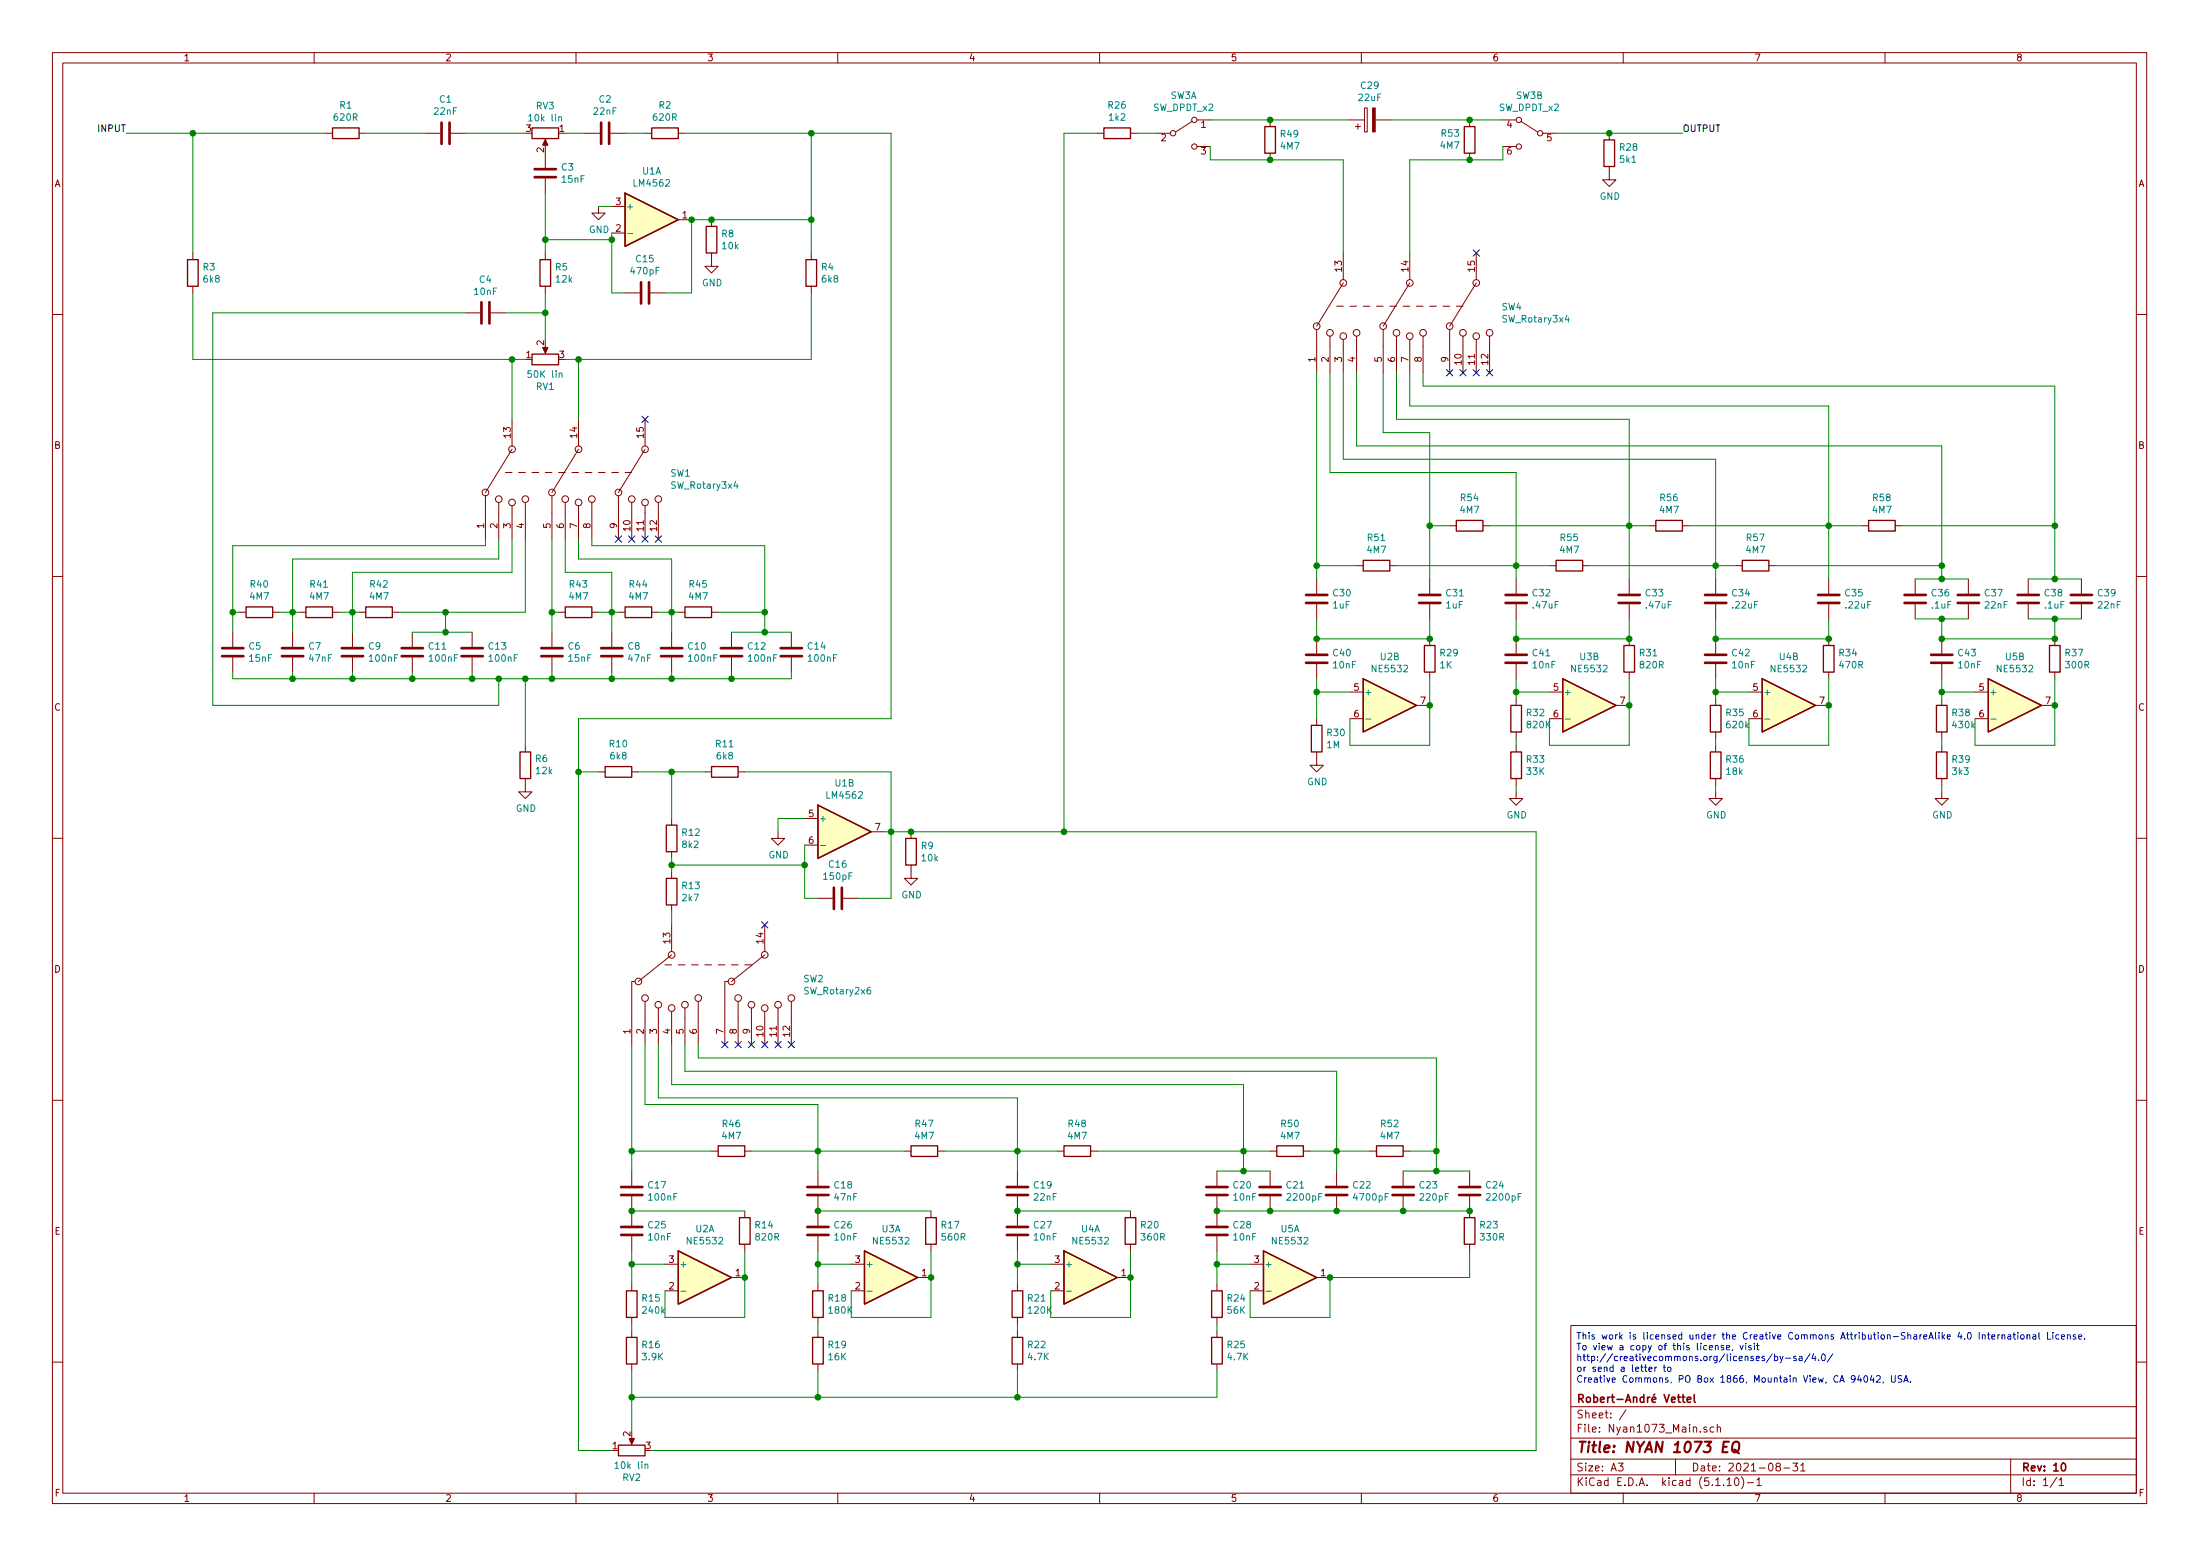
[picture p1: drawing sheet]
<svg xmlns="http://www.w3.org/2000/svg" width="420mm" height="297mm" viewBox="0 0 420 297" stroke-linecap="round" stroke-linejoin="round" font-family="sans-serif">
<g fill="none" stroke="#840000" stroke-width=".19">
<path d="M10 10h400v277h-400zM12 12h396v273.1h-396zM60 10v2M110 10v2M160 10v2M210 10v2M260 10v2M310 10v2M360 10v2M62.2 25.4h1.3M68.6 25.4h1.2M81.3 25.4h2.8"/>
<path d="M86.1 25.4h2.8M104.1 27v1M104.1 29.2v2.8M104.1 34.1v2.8M111.8 25.4h2.8M114.3 39.4v1.3h1.3l-1.3 1.2-1.3-1.2h1.3M116.6 25.4h2.8M116.8 39.4h2.6M123.2 25.4h1.3M129.5 25.4h1.3M209.5 25.4h1.3M215.9 25.4h1.3"/>
<path d="M221 25.4h2.5M227.7 23.2l-3.2 2M228.6 22.9h2.5M228.6 28h2.5M242.6 22.9v1.3M242.6 29.2v1.3M257.8 22.9h2.8M258.8 24.2h1M259.3 23.7v1M260.6 20.6h.5v4.6h-.5zM262.6 22.9h2.8M280.7 22.9v1.3"/>
<path d="M280.7 29.2v1.3M287 22.9h2.6M287 28h2.6M290.4 23.2l3.2 2M294.6 25.4h2.6M307.3 31.8v2.5h1.3l-1.3 1.3-1.2-1.3h1.2M307.3 25.4v1.3M36.8 48.3v1.3M36.8 54.6v1.3M88.9 59.7h2.8M93.7 59.7h2.8M104.1 48.3v1.3"/>
<path d="M104.1 54.6v1.3M116.8 44.5h2.6M119.4 55.9h2.8M124.2 55.9h2.8M129.5 41.9h2.6M135.9 48.3v2.5h1.3l-1.3 1.3-1.3-1.3h1.3M135.9 41.9v1.3M154.9 48.3v1.3M154.9 54.6v1.3M255.3 58.5h1.2M256.5 54l-5 8.3M256.5 48.3v5.1"/>
<path d="M257.8 58.5h1.3M260.3 58.5h1.3M262.9 58.5h1.3M265.4 58.5h1.3M268 58.5h1.2M269.2 54l-5 8.3M269.2 48.3v5.1M270.5 58.5h1.3M273 58.5h1.3M275.6 58.5h1.3M278.1 58.5h1.3M281.9 54l-5 8.3"/>
<path d="M281.9 48.3v5.1M10 60h2M104.1 66.1v1M251.5 62.9v8.3M254 64.2v7M256.5 64.8v6.4M259.1 64.2v7M264.2 62.9v8.3M266.7 64.2v7M269.2 64.8v6.4M271.8 64.2v7M276.9 62.9v8.3"/>
<path d="M279.4 64.2v7M281.9 64.8v6.4M284.5 64.2v7M408 60h2M92.7 94.7v8.2M95.2 95.9v7M96.5 90.2h1.3M97.8 85.8l-5.1 8.2M97.8 80v5.1M97.8 96.6v6.3M99.1 90.2h1.2M100.3 95.9v7"/>
<path d="M101.6 90.2h1.3M104.1 90.2h1.3M105.4 94.7v8.2M106.7 90.2h1.2M107.9 95.9v7M109.2 90.2h1.3M110.5 85.8l-5.1 8.2M110.5 80v5.1M110.5 96.6v6.3M111.8 90.2h1.2M113 95.9v7M114.3 90.2h1.3"/>
<path d="M116.8 90.2h1.3M118.1 94.7v8.2M119.4 90.2h1.2M120.6 95.9v7M123.2 85.8l-5.1 8.2M123.2 80v5.1M123.2 96.6v6.3M125.7 95.9v7M10 110h2M45.7 116.9h1.3M52.1 116.9h1.2M57.1 116.9h1.3"/>
<path d="M63.5 116.9h1.3M68.6 116.9h1.2M74.9 116.9h1.3M106.7 116.9h1.2M113 116.9h1.3M118.1 116.9h1.3M124.5 116.9h1.2M129.5 116.9h1.3M135.9 116.9h1.3M251.5 110.5v2.8M251.5 115.4v2.7M259.1 108h1.2"/>
<path d="M265.4 108h1.3M273 110.5v2.8M273 115.4v2.7M276.9 100.4h1.2M283.2 100.4h1.3M289.6 110.5v2.8M289.6 115.4v2.7M295.9 108h1.3M302.3 108h1.2M311.1 110.5v2.8M311.1 115.4v2.7M315 100.4h1.2"/>
<path d="M321.3 100.4h1.3M327.7 110.5v2.8M327.7 115.4v2.7M331.5 108h1.2M337.8 108h1.3M349.2 110.5v2.8M349.2 115.4v2.7M355.6 100.4h1.3M361.9 100.4h1.3M365.8 110.5v2.8M365.8 115.4v2.7M375.9 110.5v2.8"/>
<path d="M375.9 115.4v2.7M387.3 110.5v2.8M387.3 115.4v2.7M397.5 110.5v2.8M397.5 115.4v2.7M408 110h2M44.4 120.7v2.8M44.4 125.5v2.8M55.9 120.7v2.8M55.9 125.5v2.8M67.3 120.7v2.8M67.3 125.5v2.8"/>
<path d="M78.7 120.7v2.8M78.7 125.5v2.8M90.2 120.7v2.8M90.2 125.5v2.8M105.4 120.7v2.8M105.4 125.5v2.8M116.8 120.7v2.8M116.8 125.5v2.8M128.3 120.7v2.8M128.3 125.5v2.8M139.7 120.7v2.8M139.7 125.5v2.8"/>
<path d="M151.1 120.7v2.8M151.1 125.5v2.8M251.5 122v2.8M251.5 126.8v2.8M251.5 137.2v1.3M257.8 132.1h2.5M257.8 137.2h2.5M270.5 134.7h2.5M273 122v1.2M273 128.3v1.3M289.6 122v2.8M289.6 126.8v2.8"/>
<path d="M289.6 133.4v1.3M289.6 139.7v1.3M295.9 132.1h2.5M295.9 137.2h2.5M308.6 134.7h2.5M311.1 122v1.2M311.1 128.3v1.3M327.7 122v2.8M327.7 126.8v2.8M327.7 133.4v1.3M327.7 139.7v1.3M334 132.1h2.5"/>
<path d="M334 137.2h2.5M346.7 134.7h2.5M349.2 122v1.2M349.2 128.3v1.3M370.8 122v2.8M370.8 126.8v2.8M370.8 133.4v1.3M370.8 139.7v1.3M377.2 132.1h2.5M377.2 137.2h2.5M389.9 134.7h2.5M392.4 122v1.2"/>
<path d="M392.4 128.3v1.3M100.3 148.6v2.6h1.3l-1.3 1.2-1.2-1.2h1.2M100.3 142.3v1.2M114.3 147.4h1.3M120.6 147.4h1.3M128.3 156.2v1.3M134.6 147.4h1.3M141 147.4h1.2M148.6 158.8v1.3h1.3l-1.3 1.2-1.3-1.2h1.3M153.7 156.2h2.5M166.4 158.8h2.5M174 158.8v1.3"/>
<path d="M251.5 143.5v2.6h1.2l-1.2 1.3-1.3-1.3h1.3M289.6 151.2v1.2h1.2l-1.2 1.3-1.3-1.3h1.3M289.6 142.3v1.2M289.6 148.6v1.3M327.7 151.2v1.2h1.2l-1.2 1.3-1.3-1.3h1.3M327.7 142.3v1.2M327.7 148.6v1.3M370.8 151.2v1.2h1.3l-1.3 1.3-1.2-1.3h1.2M370.8 142.3v1.2M370.8 148.6v1.3M10 160h2M128.3 162.6v1.3"/>
<path d="M128.3 166.4v1.3M128.3 172.8v1.2M128.3 176.6v5M146 176.6v5M153.7 161.3h2.5M156.2 171.5h2.8M161 171.5h2.8M174 165.1v2.6h1.3l-1.3 1.2-1.3-1.2h1.3M408 160h2M121.3 187.4h-.7v12M123.2 191.2v8.2M125.7 192.4v7"/>
<path d="M127 184.2h1.3M128.3 193.1v6.3M128.3 182.3l-6.4 5.1M129.5 184.2h1.3M130.8 192.4v7M132.1 184.2h1.2M133.3 191.2v8.2M134.6 184.2h1.3M137.2 184.2h1.2M139.1 187.4h-.7v12M139.7 184.2h1.3M141 191.2v8.2"/>
<path d="M142.2 184.2h1.3M143.5 192.4v7M146 182.3l-6.3 5.1M146 193.1v6.3M148.6 192.4v7M151.1 191.2v8.2M10 210h2M135.9 219.7h1.3M142.2 219.7h1.3M172.7 219.7h1.3M179.1 219.7h1.2M201.9 219.7h1.3"/>
<path d="M208.3 219.7h1.2M242.6 219.7h1.2M248.9 219.7h1.3M261.6 219.7h1.3M268 219.7h1.2M408 210h2M120.6 223.6v2.8M120.6 228.4v5.6M120.6 236v2.8M142.2 231.2v1.2M142.2 237.5v1.3M156.2 223.6v2.8"/>
<path d="M156.2 228.4v5.6M156.2 236v2.8M177.8 231.2v1.2M177.8 237.5v1.3M194.3 223.6v2.8M194.3 228.4v5.6M194.3 236v2.8M215.9 231.2v1.2M215.9 237.5v1.3M232.4 223.6v2.8M232.4 228.4v5.6M232.4 236v2.8"/>
<path d="M242.6 223.6v2.8M242.6 228.4v2.8M255.3 223.6v2.8M255.3 228.4v2.8M268 223.6v2.8M268 228.4v2.8M280.7 223.6v2.8M280.7 228.4v4M280.7 237.5v1.3M120.6 245.1v1.3M120.6 251.5v1.3M120.6 254v1.3"/>
<path d="M127 246.4h2.5M127 241.3h2.5M139.7 243.9h2.5M156.2 245.1v1.3M156.2 251.5v1.3M156.2 254v1.3M162.6 246.4h2.5M162.6 241.3h2.5M175.3 243.9h2.5M194.3 245.1v1.3M194.3 251.5v1.3M194.3 254v1.3"/>
<path d="M200.7 246.4h2.5M200.7 241.3h2.5M213.4 243.9h2.5M232.4 245.1v1.3M232.4 251.5v1.3M232.4 254v1.3M238.8 246.4h2.5M238.8 241.3h2.5M251.5 243.9h2.5M300 253h108v32.1h-108zM10 260h2M120.6 260.4v1.3"/>
<path d="M120.6 274.4v1M156.2 260.4v1.3M194.3 260.4v1.3M232.4 260.4v1.3M300 278.5h108M300 274.5h108M300 268.5h108M309 279.3h1l-.5 .6 .4 .1v.7l-.2 .1-.7-.1M310.5 269.1l-1.2 2M320 278.5v3M326 272.5l-.4-.1-.2 .2 .1 .2 .5 .2v.3h-.6M327.3 272.5l-.4-.1-.3 .3 .1 .6 .2 .1 .4-.1"/>
<path d="M328 272.5l.2-.1 .3 .1 .1 .9M328 271.9v1.5M339.5 279.9l-.3-.2v-.2l.3-.2 .4 .1 .1 .2-.1 .3h-.4l-.3 .3v.5l.3 .1 .4-.1 .1-.2v-.3l-.2-.3M342.4 279.3h.9l-.5 .6 .5 .1v.7l-.3 .1-.6-.1M343.9 279.7l.4-.4v1.5M384 278.5v6.6M408 260h2M60 285.1v1.9M110 285.1v1.9M160 285.1v1.9M210 285.1v1.9M260 285.1v1.9"/>
<path d="M300 281.5h108M310 285.1v1.9M329.8 282.5l.5-.4v1.5M329.8 283.6h.9M331.4 282.2l.2-.1a.8 .8 0 0 1 .5 .8 .8 .8 0 0 1-.5 .7 1 1 0 0 1-.2-1.4zM332.6 281.9a1.71 1.71 0 0 1 0 2.3M333.7 283h1.2M335.5 282.5l.4-.4v1.5M335.5 283.6h.9M340.7 280.2h1.1M343.9 280.8h.9M360 285.1v1.9"/>
<path d="M392.8 282l-1.3 2M393.2 282.5l.5-.4v1.5M393.2 283.6h.9"/>
<circle cx="224" cy="25.4" r=".51"/>
<circle cx="228.1" cy="28" r=".51"/>
<circle cx="228.1" cy="22.9" r=".51"/>
<circle cx="290.1" cy="22.9" r=".51"/>
<circle cx="290.1" cy="28" r=".51"/>
<circle cx="294.1" cy="25.4" r=".51"/>
<circle cx="256.5" cy="54" r=".63"/>
<circle cx="269.2" cy="54" r=".63"/>
<circle cx="281.9" cy="54" r=".63"/>
<circle cx="251.5" cy="62.3" r=".63"/>
<circle cx="254" cy="63.5" r=".63"/>
<circle cx="256.5" cy="64.2" r=".63"/>
<circle cx="259.1" cy="63.5" r=".63"/>
<circle cx="264.2" cy="62.3" r=".63"/>
<circle cx="266.7" cy="63.5" r=".63"/>
<circle cx="269.2" cy="64.2" r=".63"/>
<circle cx="271.8" cy="63.5" r=".63"/>
<circle cx="276.9" cy="62.3" r=".63"/>
<circle cx="279.4" cy="63.5" r=".63"/>
<circle cx="281.9" cy="64.2" r=".63"/>
<circle cx="284.5" cy="63.5" r=".63"/>
<circle cx="92.7" cy="94" r=".63"/>
<circle cx="95.2" cy="95.3" r=".63"/>
<circle cx="97.8" cy="95.9" r=".63"/>
<circle cx="97.8" cy="85.8" r=".63"/>
<circle cx="100.3" cy="95.3" r=".63"/>
<circle cx="105.4" cy="94" r=".63"/>
<circle cx="107.9" cy="95.3" r=".63"/>
<circle cx="110.5" cy="85.8" r=".63"/>
<circle cx="110.5" cy="95.9" r=".63"/>
<circle cx="113" cy="95.3" r=".63"/>
<circle cx="118.1" cy="94" r=".63"/>
<circle cx="120.6" cy="95.3" r=".63"/>
<circle cx="123.2" cy="85.8" r=".63"/>
<circle cx="123.2" cy="95.9" r=".63"/>
<circle cx="125.7" cy="95.3" r=".63"/>
<circle cx="121.9" cy="187.4" r=".63"/>
<circle cx="123.2" cy="190.5" r=".63"/>
<circle cx="125.7" cy="191.8" r=".63"/>
<circle cx="128.3" cy="182.3" r=".63"/>
<circle cx="128.3" cy="192.4" r=".63"/>
<circle cx="130.8" cy="191.8" r=".63"/>
<circle cx="133.3" cy="190.5" r=".63"/>
<circle cx="139.7" cy="187.4" r=".63"/>
<circle cx="141" cy="190.5" r=".63"/>
<circle cx="143.5" cy="191.8" r=".63"/>
<circle cx="146" cy="182.3" r=".63"/>
<circle cx="146" cy="192.4" r=".63"/>
<circle cx="148.6" cy="191.8" r=".63"/>
<circle cx="151.1" cy="190.5" r=".63"/>
</g>
<path d="M321.2 266.7h.6M321.4 266.2v1.3l.4 .2M322.2 267.2l.7-.1v-.3l-.4-.1-.3 .2 .1 .7h.6M323.6 266.2v1.3l.2 .2M393.8 279.5l.2-.2a.81 .81 0 0 1 .6 .6 .81 .81 0 0 1-.3 .8l-.1 .1a.79 .79 0 0 1-.4-1.3z" fill="none" stroke="#840000" stroke-width=".3"/>
<path d="M329.1 276.2h.7M330.2 275.2h-1l-.2 2h.9M331 275.5a.67 .67 0 0 1 1.1 0 1.43 1.43 0 0 1-.6 1.7l-.5-.1a1.41 1.41 0 0 1 0-1.6zM331.1 276.7a.86 .86 0 0 1 .8 .6l.2 .1" fill="none" stroke="#840000" stroke-width=".41"/>
<g fill="none" stroke="#840000" stroke-width=".51">
<path d="M84.3 23.4v4.1M85.9 23.4v4.1M102.1 33.8h4.1M102.1 32.3h4.1M114.8 23.4v4.1M116.3 23.4v4.1M91.9 57.7v4.1M93.5 57.7v4.1M122.4 53.9v4M124 53.9v4M249.4 115.1h4.1M249.4 113.6h4.1"/>
<path d="M271 115.1h4.1M271 113.6h4.1M287.5 115.1h4.1M287.5 113.6h4.1M309.1 115.1h4.1M309.1 113.6h4.1M325.6 115.1h4.1M325.6 113.6h4.1M347.2 115.1h4.1M347.2 113.6h4.1M363.7 115.1h4.1M363.7 113.6h4.1"/>
<path d="M373.9 115.1h4.1M373.9 113.6h4.1M385.3 115.1h4.1M385.3 113.6h4.1M395.5 115.1h4M395.5 113.6h4M42.4 125.3h4.1M42.4 123.7h4.1M53.8 125.3h4.1M53.8 123.7h4.1M65.3 125.3h4M65.3 123.7h4"/>
<path d="M76.7 125.3h4.1M76.7 123.7h4.1M88.1 125.3h4.1M88.1 123.7h4.1M103.4 125.3h4M103.4 123.7h4M114.8 125.3h4.1M114.8 123.7h4.1M126.2 125.3h4.1M126.2 123.7h4.1M137.7 125.3h4M137.7 123.7h4"/>
<path d="M149.1 125.3h4.1M149.1 123.7h4.1M249.4 126.5h4.1M249.4 125h4.1M287.5 126.5h4.1M287.5 125h4.1M325.6 126.5h4.1M325.6 125h4.1M368.8 126.5h4.1M368.8 125h4.1M159.3 169.5v4M160.8 169.5v4"/>
<path d="M118.6 235.7h4.1M118.6 234.2h4.1M118.6 228.1h4.1M118.6 226.6h4.1M154.2 235.7h4M154.2 234.2h4M154.2 228.1h4M154.2 226.6h4M192.3 235.7h4M192.3 234.2h4M192.3 228.1h4M192.3 226.6h4"/>
<path d="M230.4 235.7h4M230.4 234.2h4M230.4 228.1h4M230.4 226.6h4M240.5 228.1h4.1M240.5 226.6h4.1M253.2 228.1h4.1M253.2 226.6h4.1M265.9 228.1h4.1M265.9 226.6h4.1M278.6 228.1h4.1M278.6 226.6h4.1"/>
</g>
<g fill="none" stroke="#840000" stroke-width=".25">
<path d="M63.5 24.4h5.1v2.1h-5.1zM101.6 24.4h5.1v2.1h-5.1zM119.4 36.9l10.1 5-10.1 5.1zM124.5 24.4h5v2.1h-5zM210.8 24.4h5.1v2.1h-5.1zM241.6 24.2h2v5h-2zM279.7 24.2h2v5h-2zM306.3 26.7h2.1v5.1h-2.1zM35.8 49.6h2v5h-2zM103.1 49.6h2.1v5h-2.1zM134.9 43.2h2v5.1h-2zM153.9 49.6h2.1v5h-2.1z"/>
<path d="M101.6 67.6h5.1v2h-5.1zM278.1 99.4h5.1v2h-5.1zM316.2 99.4h5.1v2h-5.1zM356.9 99.4h5v2h-5zM47 115.9h5.1v2h-5.1zM58.4 115.9h5.1v2h-5.1zM69.8 115.9h5.1v2h-5.1zM107.9 115.9h5.1v2h-5.1zM119.4 115.9h5.1v2h-5.1zM130.8 115.9h5.1v2h-5.1zM260.3 107h5.1v2h-5.1zM297.2 107h5.1v2h-5.1z"/>
<path d="M332.7 107h5.1v2h-5.1zM250.4 138.5h2.1v5h-2.1zM260.3 129.6l10.2 5.1-10.2 5zM272 123.2h2.1v5.1h-2.1zM288.5 134.7h2.1v5h-2.1zM298.4 129.6l10.2 5.1-10.2 5zM310.1 123.2h2.1v5.1h-2.1zM326.6 134.7h2.1v5h-2.1zM336.5 129.6l10.2 5.1-10.2 5zM348.2 123.2h2.1v5.1h-2.1zM369.8 134.7h2.1v5h-2.1zM379.7 129.6l10.2 5.1-10.2 5z"/>
<path d="M391.4 123.2h2v5.1h-2zM99.3 143.5h2v5.1h-2zM115.6 146.3h5v2.1h-5zM127.3 157.5h2v5.1h-2zM135.9 146.3h5.1v2.1h-5.1zM156.2 153.7l10.2 5.1-10.2 5.1zM288.5 143.5h2.1v5.1h-2.1zM326.6 143.5h2.1v5.1h-2.1zM369.8 143.5h2.1v5.1h-2.1zM127.3 167.7h2v5.1h-2zM173 160.1h2v5h-2zM137.2 218.7h5v2.1h-5z"/>
<path d="M174 218.7h5.1v2.1h-5.1zM203.2 218.7h5.1v2.1h-5.1zM243.8 218.7h5.1v2.1h-5.1zM262.9 218.7h5.1v2.1h-5.1zM129.5 238.8l10.2 5.1-10.2 5.1zM141.2 232.4h2.1v5.1h-2.1zM165.1 238.8l10.2 5.1-10.2 5.1zM176.8 232.4h2v5.1h-2zM203.2 238.8l10.2 5.1-10.2 5.1zM214.9 232.4h2v5.1h-2zM241.3 238.8l10.2 5.1-10.2 5.1zM279.7 232.4h2v5.1h-2z"/>
<path d="M119.6 246.4h2.1v5.1h-2.1zM119.6 255.3h2.1v5.1h-2.1zM155.2 255.3h2v5.1h-2zM155.2 246.4h2v5.1h-2zM193.3 246.4h2v5.1h-2zM193.3 255.3h2v5.1h-2zM231.4 246.4h2v5.1h-2zM231.4 255.3h2v5.1h-2zM118.1 275.9h5.1v2h-5.1z"/>
</g>
<g fill="#840000" stroke="#840000" stroke-width=".19">
<path d="M262.1 20.6h.5v4.6h-.5z"/>
<path d="M103.6 66.3h1l-.5 1.2z"/>
<path d="M120.1 274.6h1.1l-.6 1.2z"/>
<path d="M104.1 26.6l.5 1.1h-1z"/>
</g>
<g fill="none" stroke="#008484" stroke-width=".19">
<path d="M106.7 22.4l.2-.1h.3v.8M119.9 44.6h1M106.8 71.3h.5v.7M299.2 60.2l-.3 .8h.8M140.5 91.9l-.3 .9h.8M260.8 137.3h1M298.9 137.3h1M337 137.3h1M380.2 137.3h1M156.7 161.4h1M166.2 188.5l-.4 .1a.87 .87 0 0 0 0 1.1l.4-.1v-.5l-.4-.1-.2 .2M130 246.5h1"/>
<path d="M165.6 246.5h1M203.7 246.5h1M241.8 246.5h1M123.2 279.6l.2-.1h.3v.8"/>
</g>
<g fill="#ffffc2" stroke="#ffffc2" stroke-width=".19">
<path d="M241.3 238.8l10.2 5.1-10.2 5.1z"/>
<path d="M203.2 238.8l10.2 5.1-10.2 5.1z"/>
<path d="M129.5 238.8l10.2 5.1-10.2 5.1z"/>
<path d="M298.4 129.6l10.2 5.1-10.2 5z"/>
<path d="M165.1 238.8l10.2 5.1-10.2 5.1z"/>
<path d="M379.7 129.6l10.2 5.1-10.2 5z"/>
<path d="M119.4 36.9l10.1 5-10.1 5.1z"/>
<path d="M336.5 129.6l10.2 5.1-10.2 5z"/>
<path d="M260.3 129.6l10.2 5.1-10.2 5z"/>
<path d="M156.2 153.7l10.2 5.1-10.2 5.1z"/>
</g>
<g fill="none" stroke="#008400" stroke-width=".19">
<path d="M24.1 25.4h38.1M36.8 25.4v22.9M69.8 25.4h11.5M88.9 25.4h11.4M104.1 36.9v11.4M107.9 25.4h3.9M114.3 39.4h2.5M119.4 25.4h3.8M130.8 25.4h39.4v111.8h-59.7v139.7h6.3M154.9 25.4v22.9M209.5 25.4h-6.3v133.4M217.2 25.4h3.8"/>
<path d="M231.1 28v2.5h25.4v17.8M231.1 22.9h26.7M265.4 22.9h21.6M287 28v2.5h-17.8v17.8M297.2 25.4h24.1M36.8 55.9v12.7h63.5M88.9 59.7h-48.3v75h54.6v-5.1M96.5 59.7h7.6M104.1 55.9v8.9M104.1 45.8h12.7M116.8 44.5v11.4h2.6M154.9 55.9v12.7h-47"/>
<path d="M154.9 41.9h-22.8v14h-5.1M97.8 68.6v11.4M110.5 68.6v11.4M251.5 71.2v39.3M254 71.2v19h35.6v20.3M256.5 71.2v16.5h71.2v22.8M259.1 71.2v13.9h111.7v25.4M264.2 71.2v11.4h8.8v27.9M266.7 71.2v8.8h44.4v30.5M269.2 71.2v6.3h80v33M271.8 71.2v2.5h120.6v36.8M44.4 116.9h1.3"/>
<path d="M53.3 116.9h3.8M64.8 116.9h3.8M85.1 116.9v3.8M92.7 102.9v1.3h-48.3v16.5M95.2 102.9v3.8h-39.3v14M97.8 102.9v6.4h-30.5v11.4M100.3 102.9v14h-24.1M105.4 116.9h1.3M105.4 102.9v17.8M107.9 102.9v6.4h8.9v11.4M110.5 102.9v3.8h17.8v14M113 102.9v1.3h33v16.5"/>
<path d="M114.3 116.9h3.8M125.7 116.9h3.8M137.2 116.9h8.8M251.5 118.1v3.9h21.5v-3.9M251.5 108h7.6M266.7 108h29.2M273 100.4h3.9M284.5 100.4h30.5M289.6 118.1v3.9h21.5v-3.9M303.5 108h28M322.6 100.4h33M327.7 118.1v3.9h21.5v-3.9"/>
<path d="M339.1 108h31.7M363.2 100.4h29.2M365.8 110.5h10.1M365.8 118.1h10.1M370.8 118.1v3.9h21.6v-3.9M387.3 110.5h10.2M387.3 118.1h10.2M44.4 128.3v1.3h106.7v-1.3M55.9 128.3v1.3M67.3 128.3v1.3M78.7 120.7h11.5M78.7 128.3v1.3"/>
<path d="M90.2 128.3v1.3M100.3 129.6v12.7M105.4 128.3v1.3M116.8 128.3v1.3M128.3 128.3v1.3M139.7 120.7h11.4M139.7 128.3v1.3M251.5 129.6v7.6M251.5 132.1h6.3M273 129.6v12.7h-15.2v-5.1M289.6 132.1h6.3M289.6 129.6v3.8"/>
<path d="M311.1 129.6v12.7h-15.2v-5.1M327.7 132.1h6.3M327.7 129.6v3.8M349.2 129.6v12.7h-15.2v-5.1M370.8 132.1h6.4M370.8 129.6v3.8M392.4 129.6v12.7h-15.2v-5.1M110.5 147.4h3.8M121.9 147.4h12.7M128.3 147.4v8.8M142.2 147.4h28v24.1h-6.4M153.7 156.2h-5.1v2.6"/>
<path d="M168.9 158.8h124.5v118.1h-168.9M289.6 141v1.3M289.6 149.9v1.3M327.7 141v1.3M327.7 149.9v1.3M370.8 141v1.3M370.8 149.9v1.3M128.3 163.9v2.5M128.3 174v2.6M128.3 165.1h25.4M153.7 161.3v10.2h2.5M120.6 199.4v24.2"/>
<path d="M123.2 199.4v11.5h33v12.7M125.7 199.4v10.2h68.6v14M128.3 199.4v7.6h109.2v16.6M130.8 199.4v5.1h124.5v19.1M133.3 199.4v2.6h141v21.6M120.6 219.7h15.3M143.5 219.7h29.2M180.3 219.7h21.6M209.5 219.7h33.1M250.2 219.7h11.4M269.2 219.7h5.1M120.6 238.8v6.3"/>
<path d="M120.6 231.2h21.6M142.2 238.8v12.7h-15.2v-5.1M156.2 238.8v6.3M156.2 231.2h21.6M177.8 238.8v12.7h-15.2v-5.1M194.3 238.8v6.3M194.3 231.2h21.6M215.9 238.8v12.7h-15.2v-5.1M232.4 238.8v6.3M232.4 223.6h10.2M232.4 231.2h48.3M268 223.6h12.7"/>
<path d="M280.7 238.8v5.1h-26.7v7.6h-15.2v-5.1M120.6 252.8v1.2M120.6 241.3h6.4M156.2 252.8v1.2M156.2 241.3h6.4M194.3 252.8v1.2M194.3 241.3h6.4M232.4 252.8v1.2M232.4 241.3h6.4M120.6 261.7v11.4M156.2 261.7v5M194.3 261.7v5"/>
<path d="M232.4 261.7v5h-111.8"/>
</g>
<g fill="none" stroke="#0000c2" stroke-width=".19">
<path d="M329.2 256.9h-.3l-.2 .1 .1 .2 .4 .1v.3h-.5M329.7 257.3l.6-.1v-.3h-.4l-.2 .1 .1 .6h.5M330.9 257.6l-.1 .3M332.3 256.9l.3 .8 .3-.8M333.4 256.4v.2M333.4 256.9v.8M334.4 256.9h-.3l-.1 .1v.2l.4 .1v.3h-.4M335.1 256.4v.2M335.1 256.9v.8M335.5 256.9h.4M335.6 256.4v1.1l.3 .2M338.5 258.4l-1.1 1.7"/>
<path d="M338.9 259l.4-.1 .2 .2-.1 .6h-.5M338.9 258.5v1.3M339.9 258.9l.3 .9M340.5 258.9l-.4 1.2-.2 .1M341 259.3h1M343 259l-.3-.1-.2 .2 .1 .2 .4 .1v.3h-.5M343.6 259h.5l.1 .8M344.2 259.2l-.5 .1-.1 .1 .1 .4 .5-.1M345.7 258.4l-1.1 1.7M346.4 258.4l-.4 .9h.8M346.7 258.9v.9M347.3 259.6v.2"/>
<path d="M348 258.6l.2-.1a.67 .67 0 0 1 .4 .6 .67 .67 0 0 1-.4 .7l-.3-.5zM350 258.4l-1.1 1.7M379.6 254.8h.4M379.7 254.4v1.1l.3 .1M380.4 255.2l.6-.1-.1-.3h-.3l-.2 .2 .1 .6h.4M381.6 254.8v.8M381.9 254.8l-.3 .2M382.3 254.9l.2-.1h.3l.1 .8M382.3 254.8v.8M383.5 254.8h.5v.8M384 255.1l-.6 .2 .1 .3h.5M384.5 254.8h.4"/>
<path d="M384.6 254.4v1.1l.3 .1M385.4 254.4v.1M385.4 254.8v.8M386 254.9l.2-.1 .3 .1 .1 .5-.2 .2-.4-.1zM387.1 254.9l.2-.1h.3l.1 .8M387.1 254.8v.8M388.3 254.8h.4l.1 .8M388.8 255.1l-.6 .2 .1 .3h.5M389.4 254.4v1.1l.2 .1M391 254.4v1.2h.6M392.1 254.4v.1M392.1 254.8v.8"/>
<path d="M393.2 254.8h-.3l-.3 .2 .1 .6h.5M393.7 255.2l.6-.1v-.3h-.4l-.2 .2 .1 .6h.5M394.8 254.9l.5-.1 .1 .8M394.8 254.8v.8M396.4 254.8h-.3l-.2 .2 .1 .2 .4 .1v.3h-.5M397 255.2l.6-.1-.1-.3h-.3l-.2 .2v.6h.5M398.1 255.5v.1M314.9 261.4l.6-.1-.1-.3h-.3l-.2 .1 .1 .7h.4M316.1 261v.8M316.4 261l-.3 .2M317.6 261h.5M317.8 260.5v1.1l.3 .2"/>
<path d="M318.6 261h.3l.2 .1-.1 .7h-.3l-.2-.2zM355.1 262.5l-.3 .9h.7M355.4 263v.9M356.1 262.7l.2-.1a.67 .67 0 0 1 .4 .6 .67 .67 0 0 1-.4 .7l-.3-.5zM357.5 262.5l-.3 .9h.8M357.8 263v.9M358.4 262.7l.5-.1 .2 .4-.8 .9h.8M359.7 263.8l-.1 .2M361.2 262.6v1l.3 .3h.2l.2-.3v-1M363.2 262.7l-.5-.1-.1 .1v.5l.6 .2v.2l-.2 .3-.5-.1M363.6 263.9l.4-1.3 .4 1.3M363.7 263.5h.6"/>
<path d="M364.8 263.7v.2"/>
</g>
<g fill="#008400" stroke="#008400" stroke-width=".25">
<circle cx="132.1" cy="41.9" r=".51"/>
<circle cx="194.3" cy="219.7" r=".51"/>
<circle cx="128.3" cy="129.6" r=".51"/>
<circle cx="139.7" cy="129.6" r=".51"/>
<circle cx="237.5" cy="223.6" r=".51"/>
<circle cx="232.4" cy="231.2" r=".51"/>
<circle cx="237.5" cy="219.7" r=".51"/>
<circle cx="170.2" cy="158.8" r=".51"/>
<circle cx="116.8" cy="116.9" r=".51"/>
<circle cx="392.4" cy="100.4" r=".51"/>
<circle cx="255.3" cy="219.7" r=".51"/>
<circle cx="36.8" cy="25.4" r=".51"/>
<circle cx="349.2" cy="100.4" r=".51"/>
<circle cx="311.1" cy="100.4" r=".51"/>
<circle cx="128.3" cy="116.9" r=".51"/>
<circle cx="273" cy="100.4" r=".51"/>
<circle cx="194.3" cy="241.3" r=".51"/>
<circle cx="327.7" cy="108" r=".51"/>
<circle cx="268" cy="231.2" r=".51"/>
<circle cx="289.6" cy="108" r=".51"/>
<circle cx="289.6" cy="122" r=".51"/>
<circle cx="85.1" cy="116.9" r=".51"/>
<circle cx="55.9" cy="129.6" r=".51"/>
<circle cx="392.4" cy="134.7" r=".51"/>
<circle cx="174" cy="158.8" r=".51"/>
<circle cx="273" cy="134.7" r=".51"/>
<circle cx="156.2" cy="266.7" r=".51"/>
<circle cx="154.9" cy="41.9" r=".51"/>
<circle cx="135.9" cy="41.9" r=".51"/>
<circle cx="203.2" cy="158.8" r=".51"/>
<circle cx="311.1" cy="134.7" r=".51"/>
<circle cx="120.7" cy="231.2" r=".51"/>
<circle cx="110.5" cy="147.4" r=".51"/>
<circle cx="154.9" cy="25.4" r=".51"/>
<circle cx="280.7" cy="30.5" r=".51"/>
<circle cx="274.3" cy="223.6" r=".51"/>
<circle cx="280.7" cy="22.9" r=".51"/>
<circle cx="242.6" cy="30.5" r=".51"/>
<circle cx="194.3" cy="266.7" r=".51"/>
<circle cx="251.5" cy="108" r=".51"/>
<circle cx="104.1" cy="45.8" r=".51"/>
<circle cx="242.6" cy="22.9" r=".51"/>
<circle cx="116.8" cy="45.8" r=".51"/>
<circle cx="280.7" cy="231.2" r=".51"/>
<circle cx="116.8" cy="129.6" r=".51"/>
<circle cx="307.3" cy="25.4" r=".51"/>
<circle cx="255.3" cy="231.2" r=".51"/>
<circle cx="156.2" cy="219.7" r=".51"/>
<circle cx="349.2" cy="134.7" r=".51"/>
<circle cx="242.6" cy="231.2" r=".51"/>
<circle cx="370.8" cy="108" r=".51"/>
<circle cx="392.4" cy="122" r=".51"/>
<circle cx="232.4" cy="241.3" r=".51"/>
<circle cx="194.3" cy="231.2" r=".51"/>
<circle cx="100.3" cy="129.6" r=".51"/>
<circle cx="67.3" cy="129.6" r=".51"/>
<circle cx="44.5" cy="116.9" r=".51"/>
<circle cx="177.8" cy="243.9" r=".51"/>
<circle cx="95.3" cy="129.6" r=".51"/>
<circle cx="251.5" cy="132.1" r=".51"/>
<circle cx="153.7" cy="165.1" r=".51"/>
<circle cx="370.8" cy="122" r=".51"/>
<circle cx="327.7" cy="122" r=".51"/>
<circle cx="90.2" cy="129.6" r=".51"/>
<circle cx="392.4" cy="118.1" r=".51"/>
<circle cx="254" cy="243.9" r=".51"/>
<circle cx="120.7" cy="241.3" r=".51"/>
<circle cx="97.8" cy="68.6" r=".51"/>
<circle cx="370.8" cy="118.1" r=".51"/>
<circle cx="370.8" cy="132.1" r=".51"/>
<circle cx="105.4" cy="129.6" r=".51"/>
<circle cx="142.2" cy="243.9" r=".51"/>
<circle cx="110.5" cy="68.6" r=".51"/>
<circle cx="273" cy="122" r=".51"/>
<circle cx="128.3" cy="147.4" r=".51"/>
<circle cx="251.5" cy="122" r=".51"/>
<circle cx="104.1" cy="59.7" r=".51"/>
<circle cx="311.1" cy="122" r=".51"/>
<circle cx="349.2" cy="122" r=".51"/>
<circle cx="289.6" cy="132.1" r=".51"/>
<circle cx="370.8" cy="110.5" r=".51"/>
<circle cx="120.7" cy="219.7" r=".51"/>
<circle cx="85.1" cy="120.7" r=".51"/>
<circle cx="55.9" cy="116.9" r=".51"/>
<circle cx="146.1" cy="116.9" r=".51"/>
<circle cx="120.7" cy="266.7" r=".51"/>
<circle cx="156.2" cy="231.2" r=".51"/>
<circle cx="128.3" cy="165.1" r=".51"/>
<circle cx="67.3" cy="116.9" r=".51"/>
<circle cx="392.4" cy="110.5" r=".51"/>
<circle cx="78.7" cy="129.6" r=".51"/>
<circle cx="156.2" cy="241.3" r=".51"/>
<circle cx="105.4" cy="116.9" r=".51"/>
<circle cx="146.1" cy="120.7" r=".51"/>
<circle cx="327.7" cy="132.1" r=".51"/>
<circle cx="215.9" cy="243.9" r=".51"/>
<circle cx="274.3" cy="219.7" r=".51"/>
</g>
<g fill="none" stroke="#000084" stroke-width=".19">
<path d="M281.3 47.7l1.2 1.2M282.5 47.7l-1.2 1.2M122.6 79.4l1.2 1.3M123.8 79.4l-1.2 1.3M276.3 70.5l1.2 1.3M277.5 70.5l-1.2 1.3M278.8 70.5l1.2 1.3M280 70.5l-1.2 1.3M281.3 70.5l1.2 1.3M282.5 70.5l-1.2 1.3M283.9 70.5l1.2 1.3M285.1 70.5l-1.2 1.3"/>
<path d="M117.5 102.3l1.2 1.2M118.7 102.3l-1.2 1.2M120 102.3l1.3 1.2M121.3 102.3l-1.3 1.2M122.6 102.3l1.2 1.2M123.8 102.3l-1.2 1.2M125.1 102.3l1.2 1.2M126.3 102.3l-1.2 1.2M145.4 176l1.3 1.2M146.7 176l-1.3 1.2M137.8 198.8l1.2 1.2M139 198.8l-1.2 1.2"/>
<path d="M140.4 198.8l1.2 1.2M141.6 198.8l-1.2 1.2M142.9 198.8l1.2 1.2M144.1 198.8l-1.2 1.2M145.4 198.8l1.3 1.2M146.7 198.8l-1.3 1.2M148 198.8l1.2 1.2M149.2 198.8l-1.2 1.2M150.5 198.8l1.2 1.2M151.7 198.8l-1.2 1.2"/>
</g>
<text font-size="2.8" fill="#840000" x="301" y="277.3">Title: NYAN 1073 EQ</text>
<g font-size="2.1" fill="#840000">
<text x="301" y="267.8">Robert-André Vettel</text>
<text x="301" y="273.5">File: Nyan1073_Main.sch</text>
<text x="301" y="270.8">Sheet: /</text>
<text x="301" y="280.9">Size: A3</text>
<text x="323" y="280.9">Date: 2021-08-31</text>
<text x="386" y="280.9">Rev: 10</text>
<text x="301" y="283.7">KiCad E.D.A. kicad (5.1.10)-1</text>
<text x="386" y="283.7">Id: 1/1</text>
</g>
<g font-size="1.8" fill="#840000">
<text x="35" y="11.7">1</text>
<text x="85" y="11.7">2</text>
<text x="135" y="11.7">3</text>
<text x="185" y="11.7">4</text>
<text x="235" y="11.7">5</text>
<text x="285" y="11.7">6</text>
<text x="335" y="11.7">7</text>
<text x="385" y="11.7">8</text>
<text x="100.5" y="25.2">3</text>
<text x="103.9" y="29.1" transform="rotate(-90 103.9 29.1)">2</text>
<text x="106.8" y="25.2">1</text>
<text x="221.8" y="27">2</text>
<text x="229.4" y="24.4">1</text>
<text x="229.4" y="29.5">3</text>
<text x="287.8" y="24.4">4</text>
<text x="287.8" y="29.5">6</text>
<text x="295.4" y="27">5</text>
<text x="10.4" y="35.7">A</text>
<text x="408.4" y="35.7">A</text>
<text x="117.6" y="39.2">3</text>
<text x="130.3" y="41.7">1</text>
<text x="256.3" y="51.8" transform="rotate(-90 256.3 51.8)">13</text>
<text x="269" y="51.8" transform="rotate(-90 269 51.8)">14</text>
<text x="281.7" y="51.8" transform="rotate(-90 281.7 51.8)">15</text>
<text x="103.9" y="65.9" transform="rotate(-90 103.9 65.9)">2</text>
<text x="100.5" y="68.4">1</text>
<text x="106.8" y="68.4">3</text>
<text x="251.2" y="69.1" transform="rotate(-90 251.2 69.1)">1</text>
<text x="253.7" y="69.1" transform="rotate(-90 253.7 69.1)">2</text>
<text x="256.3" y="69.1" transform="rotate(-90 256.3 69.1)">3</text>
<text x="258.8" y="69.1" transform="rotate(-90 258.8 69.1)">4</text>
<text x="263.9" y="69.1" transform="rotate(-90 263.9 69.1)">5</text>
<text x="266.4" y="69.1" transform="rotate(-90 266.4 69.1)">6</text>
<text x="269" y="69.1" transform="rotate(-90 269 69.1)">7</text>
<text x="271.5" y="69.1" transform="rotate(-90 271.5 69.1)">8</text>
<text x="276.6" y="69.1" transform="rotate(-90 276.6 69.1)">9</text>
<text x="279.1" y="69.6" transform="rotate(-90 279.1 69.6)">10</text>
<text x="281.7" y="69.6" transform="rotate(-90 281.7 69.6)">11</text>
<text x="284.2" y="69.6" transform="rotate(-90 284.2 69.6)">12</text>
<text x="97.5" y="83.6" transform="rotate(-90 97.5 83.6)">13</text>
<text x="110.2" y="83.6" transform="rotate(-90 110.2 83.6)">14</text>
<text x="122.9" y="83.6" transform="rotate(-90 122.9 83.6)">15</text>
<text x="10.4" y="85.7">B</text>
<text x="408.4" y="85.7">B</text>
<text x="92.5" y="100.8" transform="rotate(-90 92.5 100.8)">1</text>
<text x="95" y="100.8" transform="rotate(-90 95 100.8)">2</text>
<text x="97.5" y="100.8" transform="rotate(-90 97.5 100.8)">3</text>
<text x="100.1" y="100.8" transform="rotate(-90 100.1 100.8)">4</text>
<text x="105.2" y="100.8" transform="rotate(-90 105.2 100.8)">5</text>
<text x="107.7" y="100.8" transform="rotate(-90 107.7 100.8)">6</text>
<text x="110.2" y="100.8" transform="rotate(-90 110.2 100.8)">7</text>
<text x="112.8" y="100.8" transform="rotate(-90 112.8 100.8)">8</text>
<text x="117.9" y="100.8" transform="rotate(-90 117.9 100.8)">9</text>
<text x="120.4" y="101.3" transform="rotate(-90 120.4 101.3)">10</text>
<text x="122.9" y="101.3" transform="rotate(-90 122.9 101.3)">11</text>
<text x="125.5" y="101.3" transform="rotate(-90 125.5 101.3)">12</text>
<text x="258.6" y="131.9">5</text>
<text x="296.7" y="131.9">5</text>
<text x="334.8" y="131.9">5</text>
<text x="378" y="131.9">5</text>
<text x="10.4" y="135.7">C</text>
<text x="258.6" y="136.9">6</text>
<text x="271.3" y="134.4">7</text>
<text x="296.7" y="136.9">6</text>
<text x="309.4" y="134.4">7</text>
<text x="334.8" y="136.9">6</text>
<text x="347.5" y="134.4">7</text>
<text x="378" y="136.9">6</text>
<text x="390.7" y="134.4">7</text>
<text x="408.4" y="135.7">C</text>
<text x="154.5" y="156">5</text>
<text x="154.5" y="161.1">6</text>
<text x="167.2" y="158.5">7</text>
<text x="10.4" y="185.7">D</text>
<text x="128" y="180.1" transform="rotate(-90 128 180.1)">13</text>
<text x="145.8" y="180.1" transform="rotate(-90 145.8 180.1)">14</text>
<text x="408.4" y="185.7">D</text>
<text x="120.4" y="197.4" transform="rotate(-90 120.4 197.4)">1</text>
<text x="122.9" y="197.4" transform="rotate(-90 122.9 197.4)">2</text>
<text x="125.5" y="197.4" transform="rotate(-90 125.5 197.4)">3</text>
<text x="128" y="197.4" transform="rotate(-90 128 197.4)">4</text>
<text x="130.6" y="197.4" transform="rotate(-90 130.6 197.4)">5</text>
<text x="133.1" y="197.4" transform="rotate(-90 133.1 197.4)">6</text>
<text x="138.2" y="197.4" transform="rotate(-90 138.2 197.4)">7</text>
<text x="140.7" y="197.4" transform="rotate(-90 140.7 197.4)">8</text>
<text x="143.3" y="197.4" transform="rotate(-90 143.3 197.4)">9</text>
<text x="145.8" y="197.9" transform="rotate(-90 145.8 197.9)">10</text>
<text x="148.3" y="197.9" transform="rotate(-90 148.3 197.9)">11</text>
<text x="150.9" y="197.9" transform="rotate(-90 150.9 197.9)">12</text>
<text x="10.4" y="235.7">E</text>
<text x="408.4" y="235.7">E</text>
<text x="127.8" y="241.1">3</text>
<text x="140.5" y="243.6">1</text>
<text x="163.3" y="241.1">3</text>
<text x="176" y="243.6">1</text>
<text x="201.4" y="241.1">3</text>
<text x="214.1" y="243.6">1</text>
<text x="239.5" y="241.1">3</text>
<text x="252.2" y="243.6">1</text>
<text x="127.8" y="246.2">2</text>
<text x="163.3" y="246.2">2</text>
<text x="201.4" y="246.2">2</text>
<text x="239.5" y="246.2">2</text>
<text x="120.4" y="274.2" transform="rotate(-90 120.4 274.2)">2</text>
<text x="117" y="276.6">1</text>
<text x="123.3" y="276.6">3</text>
<text x="10.5" y="285.7">F</text>
<text x="35" y="286.7">1</text>
<text x="85" y="286.7">2</text>
<text x="135" y="286.7">3</text>
<text x="185" y="286.7">4</text>
<text x="235" y="286.7">5</text>
<text x="285" y="286.7">6</text>
<text x="335" y="286.7">7</text>
<text x="385" y="286.7">8</text>
<text x="408.5" y="285.7">F</text>
</g>
<g font-size="1.8" fill="#008484">
<text x="260" y="17">C29</text>
<text x="63.9" y="23">620R</text>
<text x="64.9" y="20.7">R1</text>
<text x="83" y="21.9">22nF</text>
<text x="84" y="19.6">C1</text>
<text x="101.4" y="23.2">10k lin</text>
<text x="102.4" y="20.9">RV3</text>
<text x="113.5" y="21.9">22nF</text>
<text x="114.5" y="19.6">C2</text>
<text x="124.9" y="23">620R</text>
<text x="125.9" y="20.7">R2</text>
<text x="211.7" y="20.7">R26</text>
<text x="211.9" y="23">1k2</text>
<text x="220.3" y="21.2">SW_DPDT_x2</text>
<text x="223.5" y="18.9">SW3A</text>
<text x="259.5" y="19.3">22uF</text>
<text x="286.3" y="21.2">SW_DPDT_x2</text>
<text x="289.6" y="18.9">SW3B</text>
<text x="244.6" y="26.2">R49</text>
<text x="244.7" y="28.5">4M7</text>
<text x="275.2" y="28.4">4M7</text>
<text x="275.3" y="26.1">R53</text>
<text x="309.4" y="28.8">R28</text>
<text x="107.3" y="32.6">C3</text>
<text x="107.4" y="34.9">15nF</text>
<text x="121.2" y="35.6">LM4562</text>
<text x="122.7" y="33.3">U1A</text>
<text x="309.4" y="31.1">5k1</text>
<text x="119.5" y="40">+</text>
<text x="305.5" y="38.1">GND</text>
<text x="112.5" y="44.5">GND 2</text>
<text x="137.9" y="45.3">R8</text>
<text x="138" y="47.6">10k</text>
<text x="38.8" y="51.6">R3</text>
<text x="38.9" y="53.9">6k8</text>
<text x="106.1" y="51.6">R5</text>
<text x="106.2" y="53.9">12k</text>
<text x="120.6" y="52.4">470pF</text>
<text x="121.5" y="50.1">C15</text>
<text x="156.9" y="51.6">R4</text>
<text x="157" y="53.9">6k8</text>
<text x="90.7" y="56.3">10nF</text>
<text x="91.6" y="54">C4</text>
<text x="134.1" y="54.6">GND</text>
<text x="286.8" y="59.2">SW4</text>
<text x="287.1" y="61.6">SW_Rotary3x4</text>
<text x="101.2" y="72.1">50K lin</text>
<text x="102.4" y="74.4">RV1</text>
<text x="128.1" y="91">SW1</text>
<text x="128.4" y="93.3">SW_Rotary3x4</text>
<text x="279" y="95.7">R54</text>
<text x="317.1" y="95.7">R56</text>
<text x="357.8" y="95.7">R58</text>
<text x="279" y="98">4M7</text>
<text x="317.1" y="98">4M7</text>
<text x="357.7" y="98">4M7</text>
<text x="261.2" y="105.6">4M7</text>
<text x="261.2" y="103.3">R51</text>
<text x="298" y="105.6">4M7</text>
<text x="298.1" y="103.3">R55</text>
<text x="333.6" y="105.6">4M7</text>
<text x="333.6" y="103.3">R57</text>
<text x="47.9" y="112.2">R40</text>
<text x="59.3" y="112.2">R41</text>
<text x="70.7" y="112.2">R42</text>
<text x="108.8" y="112.2">R43</text>
<text x="120.3" y="112.2">R44</text>
<text x="131.7" y="112.2">R45</text>
<text x="254.7" y="113.9">C30</text>
<text x="276.3" y="113.9">C31</text>
<text x="292.8" y="113.9">C32</text>
<text x="314.4" y="113.9">C33</text>
<text x="330.9" y="113.9">C34</text>
<text x="352.5" y="113.9">C35</text>
<text x="369" y="113.9">C36</text>
<text x="379.1" y="113.9">C37</text>
<text x="390.6" y="113.9">C38</text>
<text x="400.7" y="113.9">C39</text>
<text x="47.8" y="114.5">4M7</text>
<text x="59.3" y="114.5">4M7</text>
<text x="70.7" y="114.5">4M7</text>
<text x="108.8" y="114.5">4M7</text>
<text x="120.2" y="114.5">4M7</text>
<text x="131.6" y="114.5">4M7</text>
<text x="254.6" y="116.2">1uF</text>
<text x="276.2" y="116.2">1uF</text>
<text x="292.9" y="116.2">.47uF</text>
<text x="314.5" y="116.2">.47uF</text>
<text x="331" y="116.2">.22uF</text>
<text x="352.6" y="116.2">.22uF</text>
<text x="369" y="116.2">.1uF</text>
<text x="379.2" y="116.2">22nF</text>
<text x="390.6" y="116.2">.1uF</text>
<text x="400.8" y="116.2">22nF</text>
<text x="47.6" y="124">C5</text>
<text x="59" y="124">C7</text>
<text x="70.4" y="124">C9</text>
<text x="81.9" y="124">C11</text>
<text x="93.4" y="124">C13</text>
<text x="108.5" y="124">C6</text>
<text x="120" y="124">C8</text>
<text x="131.5" y="124">C10</text>
<text x="142.9" y="124">C12</text>
<text x="154.3" y="124">C14</text>
<text x="254.7" y="125.3">C40</text>
<text x="275.1" y="125.3">R29</text>
<text x="292.8" y="125.3">C41</text>
<text x="313.2" y="125.3">R31</text>
<text x="330.9" y="125.3">C42</text>
<text x="351.3" y="125.3">R34</text>
<text x="374" y="125.3">C43</text>
<text x="394.5" y="125.3">R37</text>
<text x="47.7" y="126.3">15nF</text>
<text x="59.1" y="126.3">47nF</text>
<text x="70.7" y="126.3">100nF</text>
<text x="82.1" y="126.3">100nF</text>
<text x="93.5" y="126.3">100nF</text>
<text x="108.7" y="126.3">15nF</text>
<text x="120.1" y="126.3">47nF</text>
<text x="131.6" y="126.3">100nF</text>
<text x="143.1" y="126.3">100nF</text>
<text x="154.5" y="126.3">100nF</text>
<text x="254.7" y="127.6">10nF</text>
<text x="262.2" y="128.3">NE5532</text>
<text x="263.7" y="126">U2B</text>
<text x="275" y="127.6">1K</text>
<text x="292.8" y="127.6">10nF</text>
<text x="300.3" y="128.3">NE5532</text>
<text x="301.8" y="126">U3B</text>
<text x="313.3" y="127.6">820R</text>
<text x="330.9" y="127.6">10nF</text>
<text x="338.4" y="128.3">NE5532</text>
<text x="339.9" y="126">U4B</text>
<text x="351.4" y="127.6">470R</text>
<text x="374.1" y="127.6">10nF</text>
<text x="381.6" y="128.3">NE5532</text>
<text x="383.1" y="126">U5B</text>
<text x="394.6" y="127.6">300R</text>
<text x="260.5" y="132.8">+</text>
<text x="291.6" y="136.7">R32</text>
<text x="298.6" y="132.8">+</text>
<text x="329.7" y="136.7">R35</text>
<text x="336.7" y="132.8">+</text>
<text x="372.9" y="136.7">R38</text>
<text x="379.9" y="132.8">+</text>
<text x="116.5" y="142.7">R10</text>
<text x="136.8" y="142.7">R11</text>
<text x="253.4" y="142.8">1M</text>
<text x="253.5" y="140.5">R30</text>
<text x="291.7" y="139">820K</text>
<text x="329.9" y="139">620k</text>
<text x="373" y="139">430k</text>
<text x="102.3" y="145.5">R6</text>
<text x="102.4" y="147.8">12k</text>
<text x="116.6" y="145">6k8</text>
<text x="137" y="145">6k8</text>
<text x="249.6" y="149.9">GND</text>
<text x="291.6" y="145.6">R33</text>
<text x="291.6" y="147.9">33K</text>
<text x="329.7" y="145.6">R36</text>
<text x="329.8" y="147.9">18k</text>
<text x="372.9" y="145.6">R39</text>
<text x="372.9" y="147.9">3k3</text>
<text x="98.5" y="155">GND</text>
<text x="158.1" y="152.5">LM4562</text>
<text x="159.5" y="150.2">U1B</text>
<text x="130.3" y="159.6">R12</text>
<text x="130.4" y="161.9">8k2</text>
<text x="156.3" y="156.9">+</text>
<text x="287.7" y="156.2">GND</text>
<text x="325.8" y="156.2">GND</text>
<text x="369" y="156.2">GND</text>
<text x="146.8" y="163.9">GND</text>
<text x="157.5" y="168">150pF</text>
<text x="158.4" y="165.6">C16</text>
<text x="176" y="162.1">R9</text>
<text x="176.1" y="164.4">10k</text>
<text x="130.3" y="169.7">R13</text>
<text x="130.4" y="172">2k7</text>
<text x="172.2" y="171.5">GND</text>
<text x="153.5" y="187.5">SW2</text>
<text x="153.8" y="189.8">SW_Rotary2x6</text>
<text x="138" y="215.2">R46</text>
<text x="174.9" y="215.2">R47</text>
<text x="204.1" y="215.2">R48</text>
<text x="244.7" y="215.2">R50</text>
<text x="263.8" y="215.2">R52</text>
<text x="138" y="217.5">4M7</text>
<text x="174.8" y="217.5">4M7</text>
<text x="204" y="217.5">4M7</text>
<text x="244.7" y="217.5">4M7</text>
<text x="263.7" y="217.5">4M7</text>
<text x="123.9" y="226.9">C17</text>
<text x="159.4" y="226.9">C18</text>
<text x="197.5" y="226.9">C19</text>
<text x="235.6" y="226.9">C20</text>
<text x="245.8" y="226.9">C21</text>
<text x="258.5" y="226.9">C22</text>
<text x="271.2" y="226.9">C23</text>
<text x="283.9" y="226.9">C24</text>
<text x="124" y="229.2">100nF</text>
<text x="159.5" y="229.2">47nF</text>
<text x="197.6" y="229.2">22nF</text>
<text x="235.7" y="229.2">10nF</text>
<text x="246" y="229.2">2200pF</text>
<text x="258.7" y="229.2">4700pF</text>
<text x="271.3" y="229.2">220pF</text>
<text x="284.1" y="229.2">2200pF</text>
<text x="123.9" y="234.5">C25</text>
<text x="123.9" y="236.8">10nF</text>
<text x="131.4" y="237.6">NE5532</text>
<text x="132.9" y="235.2">U2A</text>
<text x="144.3" y="234.5">R14</text>
<text x="144.4" y="236.8">820R</text>
<text x="159.4" y="234.5">C26</text>
<text x="159.5" y="236.8">10nF</text>
<text x="167" y="237.6">NE5532</text>
<text x="168.4" y="235.2">U3A</text>
<text x="179.9" y="234.5">R17</text>
<text x="180" y="236.8">560R</text>
<text x="197.5" y="234.5">C27</text>
<text x="197.6" y="236.8">10nF</text>
<text x="205.1" y="237.6">NE5532</text>
<text x="206.5" y="235.2">U4A</text>
<text x="218" y="234.5">R20</text>
<text x="218.1" y="236.8">360R</text>
<text x="235.6" y="234.5">C28</text>
<text x="235.7" y="236.8">10nF</text>
<text x="243.2" y="237.6">NE5532</text>
<text x="244.6" y="235.2">U5A</text>
<text x="282.7" y="234.5">R23</text>
<text x="282.9" y="236.8">330R</text>
<text x="129.7" y="242">+</text>
<text x="165.2" y="242">+</text>
<text x="203.3" y="242">+</text>
<text x="241.4" y="242">+</text>
<text x="122.7" y="248.5">R15</text>
<text x="122.9" y="250.8">240k</text>
<text x="158.3" y="248.5">R18</text>
<text x="158.4" y="250.8">180K</text>
<text x="196.4" y="248.5">R21</text>
<text x="196.5" y="250.8">120K</text>
<text x="234.5" y="248.5">R24</text>
<text x="234.5" y="250.8">56K</text>
<text x="122.7" y="257.4">R16</text>
<text x="158.3" y="257.4">R19</text>
<text x="196.4" y="257.4">R22</text>
<text x="234.5" y="257.4">R25</text>
<text x="122.8" y="259.7">3.9K</text>
<text x="158.3" y="259.7">16K</text>
<text x="196.4" y="259.7">4.7K</text>
<text x="234.5" y="259.7">4.7K</text>
<text x="117.9" y="280.4">10k lin</text>
<text x="118.9" y="282.7">RV2</text>
</g>
<g font-size="1.8">
<text x="18.8" y="25.2">INPUT</text>
<text x="321.3" y="25.2">OUTPUT</text>
</g>
<g font-size="1.8" fill="#0000c2">
<text x="301" y="255.7">This work is licensed under the Creative Commons Attribution-ShareAlike 4.0 International License.</text>
<text x="301" y="257.8">To view a copy of this license, visit</text>
<text x="301" y="259.8">http://creativecommons.org/licenses/by-sa/4.0/</text>
<text x="301" y="261.9">or send a letter to</text>
<text x="301" y="263.9">Creative Commons, PO Box 1866, Mountain View, CA 94042, USA.</text>
</g>
</svg>
